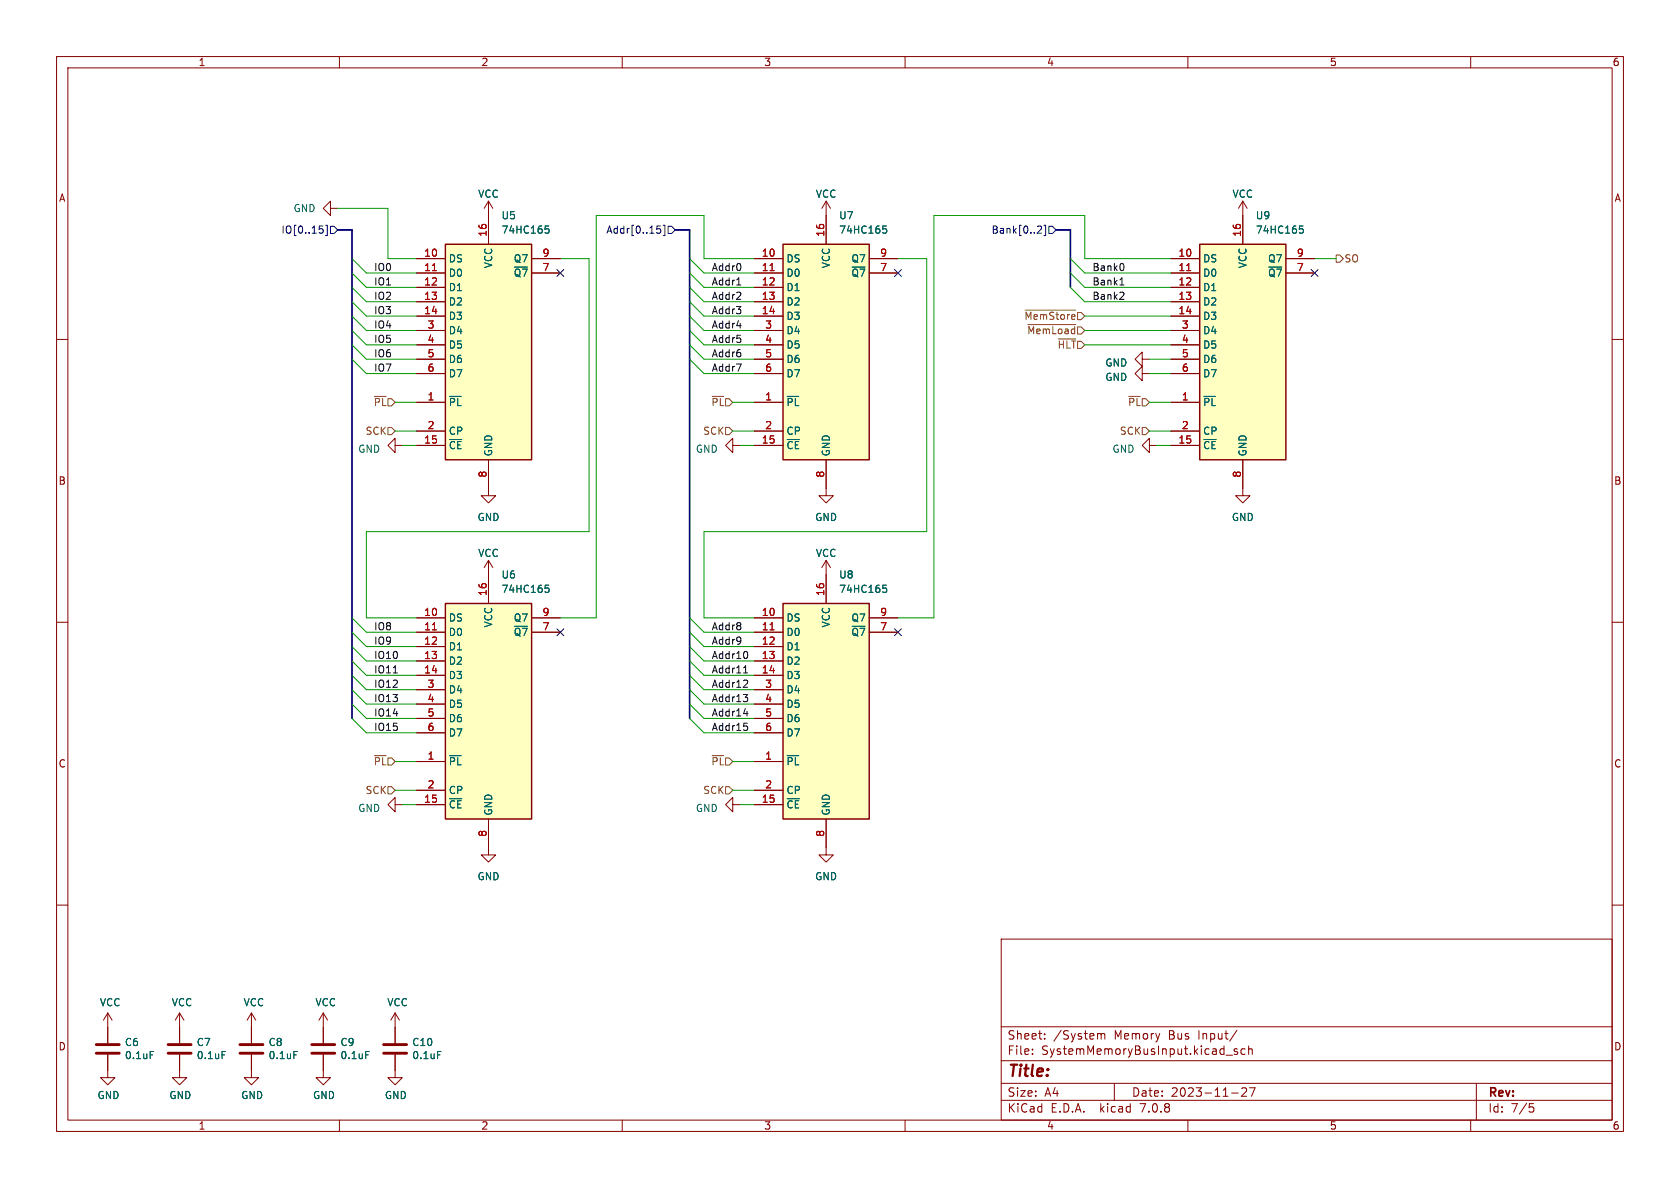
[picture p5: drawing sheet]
<svg xmlns="http://www.w3.org/2000/svg" width="297mm" height="210mm" viewBox="0 0 297 210" stroke-linecap="round" stroke-linejoin="round" font-family="sans-serif">
<g fill="none" stroke="#840000" stroke-width=".18">
<path d="M10 10h277v190h-277zM12 12h273v186h-273zM60 10v2M110 10v2M160 10v2M210 10v2M260 10v2M58.4 36.8v-1.2l-1.3 1.2 1.3 1.3v-1.3h1.3M86.4 35.6v7.6M86.4 35.6l-.8 1.2M86.4 35.6l.7 1.2M146 35.6v7.6"/>
<path d="M146 35.6l-.7 1.2M146 35.6l.8 1.2M219.7 35.6l-.8 1.2M219.7 35.6v7.6M219.7 35.6l.8 1.2M10 60h2M73.7 45.7h5M73.7 48.3h5M73.7 50.8h5M73.7 53.3h5M73.7 55.9h5M73.7 58.4h5"/>
<path d="M94 45.7h5.1M94 48.3h5.1M133.3 45.7h5.1M133.3 48.3h5.1M133.3 50.8h5.1M133.3 53.3h5.1M133.3 55.9h5.1M133.3 58.4h5.1M153.7 45.7h5M153.7 48.3h5M207 45.7h5.1M207 48.3h5.1"/>
<path d="M207 50.8h5.1M207 53.3h5.1M207 55.9h5.1M207 58.4h5.1M227.3 45.7h5.1M227.3 48.3h5.1M285 60h2M69.8 78.7v-1.2l-1.2 1.2 1.2 1.3v-1.3h1.3M73.7 71.1h5M73.7 78.7h5M73.7 76.2h5M73.7 61h5"/>
<path d="M73.7 63.5h5M73.7 66h5M129.5 78.7v-1.2l-1.2 1.2 1.2 1.3v-1.3h1.3M133.3 71.1h5.1M133.3 78.7h5.1M133.3 76.2h5.1M133.3 61h5.1M133.3 63.5h5.1M133.3 66h5.1M201.9 66v-1.2l-1.2 1.2 1.2 1.3v-1.3h1.3M201.9 63.5v-1.3l-1.2 1.3 1.2 1.3v-1.3h1.3M203.2 78.7v-1.2l-1.3 1.2 1.3 1.3v-1.3h1.3"/>
<path d="M207 71.1h5.1M207 78.7h5.1M207 76.2h5.1M207 61h5.1M207 63.5h5.1M207 66h5.1M86.4 81.3v6.3h1.2l-1.2 1.3-1.3-1.3h1.3M86.4 99.1v7.6M86.4 99.1l-.8 1.2M86.4 99.1l.7 1.2M146 81.3v6.3h1.3l-1.3 1.3-1.2-1.3h1.2M146 99.1v7.6"/>
<path d="M146 99.1l-.7 1.2M146 99.1l.8 1.2M219.7 81.3v6.3h1.3l-1.3 1.3-1.3-1.3h1.3M10 110h2M73.7 109.2h5M73.7 111.8h5M73.7 114.3h5M73.7 116.8h5M73.7 119.4h5M94 109.2h5.1M94 111.8h5.1M133.3 109.2h5.1"/>
<path d="M133.3 111.8h5.1M133.3 114.3h5.1M133.3 116.8h5.1M133.3 119.4h5.1M153.7 109.2h5M153.7 111.8h5M285 110h2M73.7 134.6h5M73.7 139.7h5M73.7 121.9h5M73.7 124.5h5M73.7 127h5"/>
<path d="M73.7 129.5h5M133.3 134.6h5.1M133.3 139.7h5.1M133.3 121.9h5.1M133.3 124.5h5.1M133.3 127h5.1M133.3 129.5h5.1M10 160h2M69.8 142.2v-1.2l-1.2 1.2 1.2 1.3v-1.3h1.3M73.7 142.2h5M86.4 144.8v6.3h1.2l-1.2 1.3-1.3-1.3h1.3M129.5 142.2v-1.2l-1.2 1.2 1.2 1.3v-1.3h1.3"/>
<path d="M133.3 142.2h5.1M146 144.8v6.3h1.3l-1.3 1.3-1.2-1.3h1.2M285 160h2M19 179.1l-.7 1.2M19 179.1v5.3M19 179.1l.8 1.2M31.7 179.1v5.3M31.7 179.1l-.7 1.2M31.7 179.1l.8 1.2M44.4 179.1v5.3M44.4 179.1l-.7 1.2M44.4 179.1l.8 1.2"/>
<path d="M57.1 179.1l-.7 1.2M57.1 179.1v5.3M57.1 179.1l.8 1.2M69.8 179.1v5.3M69.8 179.1l-.7 1.2M69.8 179.1l.8 1.2M177 166h108v32h-108zM19 186.4v4.1h1.3l-1.3 1.3-1.2-1.3h1.2M31.7 186.4v4.1h1.3l-1.3 1.3-1.2-1.3h1.2M44.4 186.4v4.1h1.3l-1.3 1.3-1.2-1.3h1.2M57.1 186.4v4.1h1.3l-1.3 1.3-1.2-1.3h1.2M60 198v2"/>
<path d="M69.8 186.4v4.1h1.3l-1.3 1.3-1.2-1.3h1.2M110 198v2M160 198v2M177 194.5h108M177 191.5h108M177 187.5h108M177 181.5h108M182.5 186.3v.1M182.5 185.5v.1M184.7 183.6v.1M184.7 182.8v.1M194.2 182.7l.4 .1 .1 .1"/>
<path d="M194.7 182.9l.2-.2 .3 .1 .1 .9M194.7 182.9v.8M197 191.5v3M210 198v2M216.7 186.5h1.2M217.7 193.2h1.2M218.7 182.1l-1.3 2M218.7 185.5l-.3-.1-.2 .2v.2l.5 .2v.3h-.5M219.5 192.4l.6-.1 .2 .1 .1 .3-.9 1.1h.9M220.1 185.5l-.4-.1-.3 .3v.4l.1 .2h.6M220.7 185.5l.3-.1 .3 .1 .1 .9M220.7 184.9v1.5"/>
<path d="M220.9 192.3h1l-.7 1.5M260 198v2M261 191.5v6.5M270.4 195.1h.7M270.5 195.7h.4l.3 .3-.2 .5-.5 .1"/>
</g>
<path d="M17 186.2h4.1M17 184.7h4.1M29.7 186.2h4.1M29.7 184.7h4.1M42.4 186.2h4.1M42.4 184.7h4.1M55.1 186.2h4.1M55.1 184.7h4.1M67.8 186.2h4.1M67.8 184.7h4.1" fill="none" stroke="#840000" stroke-width=".51"/>
<g fill="none" stroke="#006464" stroke-width=".18">
<path d="M96.4 39.9h.6M156.1 39.9h.6M229.8 39.9h.6M96.5 40.4h.3l.3 .3-.1 .4-.5 .1M156.2 40.4h.3l.3 .3-.1 .4-.5 .1M229.9 40.4h.3l.2 .3v.4l-.5 .1M79.5 70.1h2M139.2 70.1h2M212.8 70.1h2.1M96.4 103.4h.6M96.5 103.9h.3l.3 .3-.1 .4-.5 .1M156.1 103.4h.6"/>
<path d="M156.2 103.9h.3l.3 .3-.1 .4-.5 .1M79.5 133.6h2M139.2 133.6h2M26.6 185.9h.6M39.3 185.9h.6M52 185.9h.6M64.7 185.9h.6M77.4 185.9h.6"/>
</g>
<g fill="#ffffc2" stroke="#ffffc2" stroke-width=".18">
<path d="M212.1 43.2h15.2v38.1h-15.2z"/>
<path d="M138.4 106.7h15.3v38.1h-15.3z"/>
<path d="M138.4 43.2h15.3v38.1h-15.3z"/>
<path d="M78.7 106.7h15.3v38.1h-15.3z"/>
<path d="M78.7 43.2h15.3v38.1h-15.3z"/>
</g>
<path d="M78.7 43.2h15.3v38.1h-15.3zM138.4 43.2h15.3v38.1h-15.3zM212.1 43.2h15.2v38.1h-15.2zM78.7 106.7h15.3v38.1h-15.3zM138.4 106.7h15.3v38.1h-15.3z" fill="none" stroke="#840000" stroke-width=".25"/>
<path d="M76.4 47.8h.8M136.1 47.8h.8M209.8 47.8h.7M76.4 111.3h.8M136.1 111.3h.8" fill="none" stroke="#a90000" stroke-width=".18"/>
<g fill="none" stroke="#725600" stroke-width=".18">
<path d="M181.2 54.8h9M181.7 57.4h8.5M187.1 59.9h3.1M236.2 45.1h.7l.6 .6-.6 .7h-.7zM66.2 70.1h2.1M68.6 75.6h.6l.6 .6-.6 .6h-.6zM125.9 70.1h2M128.3 75.6h.6l.6 .6-.6 .6h-.6zM199.6 70.1h2M201.9 75.6h.7l.6 .6-.6 .6h-.7zM66.2 133.6h2.1M68.6 139.1h.6l.6 .6-.6 .6h-.6z"/>
<path d="M125.9 133.6h2M128.3 139.1h.6l.6 .6-.6 .6h-.6z"/>
</g>
<g fill="none" stroke="#000084" stroke-width=".18">
<path d="M56.5 39.9h.6M57.6 39.8h.3v1.8h-.3M116.2 39.9h.6M117.2 39.8h.3v1.8h-.3M183.6 39.9l.4 .1 .1 .3-.8 .9h.8M184.6 39.8h.3v1.8h-.3M56.9 40.4l.2 .3v.3l-.2 .2M58.4 40h.7l.6 .6-.6 .7h-.7zM98.5 47.7l1.2 1.2M99.7 47.7l-1.2 1.2M116.2 40.5l.4-.1 .2 .3-.1 .5h-.5M118.1 40h.6l.7 .6-.7 .7h-.6z"/>
<path d="M158.1 47.7l1.3 1.2M159.4 47.7l-1.3 1.2M185.4 40h.7l.6 .6-.6 .7h-.7zM231.8 47.7l1.2 1.2M233 47.7l-1.2 1.2M98.5 111.2l1.2 1.2M99.7 111.2l-1.2 1.2M158.1 111.2l1.3 1.2M159.4 111.2l-1.3 1.2"/>
</g>
<g fill="none" stroke="#0f0f0f" stroke-width=".18">
<path d="M130.2 57.6h.8M130.2 50.4h.8M198 50.4h.7M198.2 49.3l.1-.2v1.3M198.6 46.7l.1 .3-.1 .7M198.6 51.7l.1 .2-.1 .3-.7 .7h.8M130.2 64.3h.8l-.5 1.3M69.5 119h.8M131.5 119h.7M131.7 117.9l.1-.2v1.3M131.9 115.1a.79 .79 0 0 1 0 1.3M131.4 122.8h.8l-.4 .4"/>
<path d="M131.5 126.2h.7M131.5 127.8h.6M131.9 128.3l.3 .3v.3l-.3 .2M131.9 120.2l.3 .3-.1 .3-.7 .7h.8M131.9 123.2l.3 .3v.3l-.3 .2M132.1 125.7v.9"/>
</g>
<path d="M59.7 40.6h2.5v86.4M119.4 40.6h2.5v86.4M186.7 40.6h2.5v10.2" fill="none" stroke="#000084" stroke-width=".3"/>
<g fill="none" stroke="#009600" stroke-width=".18">
<path d="M59.7 36.8h8.9v8.9h5.1M62.2 55.9l2.6 2.5h8.9M62.2 45.7l2.6 2.6h8.9M62.2 48.3l2.6 2.5h8.9M62.2 50.8l2.6 2.5h8.9M62.2 53.3l2.6 2.6h8.9M62.2 58.4l2.6 2.6h8.9M99.1 45.7h5v48.3h-39.3v15.2h8.9M121.9 55.9l2.6 2.5h8.8M121.9 45.7l2.6 2.6h8.8M121.9 48.3l2.6 2.5h8.8M121.9 50.8l2.6 2.5h8.8"/>
<path d="M121.9 53.3l2.6 2.6h8.8M121.9 58.4l2.6 2.6h8.8M133.3 45.7h-8.8v-7.6h-19.1v71.1h-6.3M158.7 45.7h5.1v48.3h-39.3v15.2h8.8M189.2 45.7l2.6 2.6h15.2M189.2 48.3l2.6 2.5h15.2M189.2 50.8l2.6 2.5h15.2M191.8 58.4h15.2M191.8 55.9h15.2M207 45.7h-15.2v-7.6h-26.7v71.1h-6.4M232.4 45.7h3.8M62.2 61l2.6 2.5h8.9"/>
<path d="M62.2 63.5l2.6 2.5h8.9M69.8 71.1h3.9M69.8 76.2h3.9M71.1 78.7h2.6M121.9 61l2.6 2.5h8.8M121.9 63.5l2.6 2.5h8.8M129.5 71.1h3.8M129.5 76.2h3.8M130.8 78.7h2.5M191.8 61h15.2M203.2 63.5h3.8M203.2 71.1h3.8"/>
<path d="M203.2 76.2h3.8M203.2 66h3.8M204.5 78.7h2.5M62.2 114.3l2.6 2.5h8.9M62.2 119.4l2.6 2.5h8.9M62.2 116.8l2.6 2.6h8.9M62.2 111.8l2.6 2.5h8.9M62.2 109.2l2.6 2.6h8.9M121.9 114.3l2.6 2.5h8.8M121.9 119.4l2.6 2.5h8.8M121.9 116.8l2.6 2.6h8.8M121.9 111.8l2.6 2.5h8.8"/>
<path d="M121.9 109.2l2.6 2.6h8.8M62.2 124.5l2.6 2.5h8.9M62.2 127l2.6 2.5h8.9M62.2 121.9l2.6 2.6h8.9M69.8 134.6h3.9M69.8 139.7h3.9M121.9 124.5l2.6 2.5h8.8M121.9 127l2.6 2.5h8.8M121.9 121.9l2.6 2.6h8.8M129.5 134.6h3.8M129.5 139.7h3.8M71.1 142.2h2.6"/>
<path d="M130.8 142.2h2.5"/>
</g>
<text font-size="2.8" fill="#840000" x="178" y="190.9">Title:</text>
<g font-size="2.1" fill="#840000">
<text x="178" y="184">Sheet:</text>
<text x="186.2" y="184">/System</text>
<text x="197" y="184">Memory</text>
<text x="206.8" y="184">Bus</text>
<text x="212.1" y="184">Input/</text>
<text x="178" y="186.7">File:</text>
<text x="184.1" y="186.7">SystemMemoryBusInput.kicad_sch</text>
<text x="178" y="196.9">KiCad</text>
<text x="178" y="194.1">Size:</text>
<text x="184.7" y="194.1">A4</text>
<text x="185.7" y="196.9">E.D.A.</text>
<text x="194.6" y="196.9">kicad</text>
<text x="200" y="194.1">Date:</text>
<text x="201.8" y="196.9">7.0.8</text>
<text x="207" y="194.1">2023-11-27</text>
<text x="263" y="194.3">Rev:</text>
<text x="263" y="196.9">Id:</text>
<text x="267.1" y="196.9">7/5</text>
</g>
<g font-size="1.8" fill="#840000">
<text x="35" y="11.9">1</text>
<text x="85" y="11.9">2</text>
<text x="135" y="11.9">3</text>
<text x="185" y="11.9">4</text>
<text x="235" y="11.9">5</text>
<text x="285" y="11.9">6</text>
<text x="10.3" y="35.9">A</text>
<text x="285.3" y="35.9">A</text>
<text x="10.3" y="85.9">B</text>
<text x="285.3" y="85.9">B</text>
<text x="10.3" y="135.9">C</text>
<text x="285.3" y="135.9">C</text>
<text x="10.3" y="185.9">D</text>
<text x="285.3" y="185.9">D</text>
<text x="35" y="199.9">1</text>
<text x="85" y="199.9">2</text>
<text x="135" y="199.9">3</text>
<text x="185" y="199.9">4</text>
<text x="235" y="199.9">5</text>
<text x="285" y="199.9">6</text>
</g>
<g font-size="1.8" fill="#006464">
<text x="84.4" y="35.2">VCC</text>
<text x="144.1" y="35.2">VCC</text>
<text x="217.8" y="35.2">VCC</text>
<text x="51.8" y="37.7">GND</text>
<text x="88.6" y="39">U5</text>
<text x="88.6" y="41.5">74HC165</text>
<text x="148.3" y="39">U7</text>
<text x="148.3" y="41.5">74HC165</text>
<text x="221.9" y="39">U9</text>
<text x="221.9" y="41.5">74HC165</text>
<text x="79.2" y="46.6">DS</text>
<text x="87.2" y="47.5" transform="rotate(-90 87.2 47.5)">VCC</text>
<text x="90.7" y="46.6">Q7</text>
<text x="138.9" y="46.6">DS</text>
<text x="146.9" y="47.5" transform="rotate(-90 146.9 47.5)">VCC</text>
<text x="150.4" y="46.6">Q7</text>
<text x="212.6" y="46.6">DS</text>
<text x="220.6" y="47.5" transform="rotate(-90 220.6 47.5)">VCC</text>
<text x="224.1" y="46.6">Q7</text>
<text x="79.2" y="49.1">D0</text>
<text x="79.2" y="51.7">D1</text>
<text x="90.7" y="49.1">~{Q7}</text>
<text x="138.9" y="49.1">D0</text>
<text x="138.9" y="51.7">D1</text>
<text x="150.4" y="49.1">~{Q7}</text>
<text x="212.6" y="49.1">D0</text>
<text x="212.6" y="51.7">D1</text>
<text x="224.1" y="49.1">~{Q7}</text>
<text x="79.2" y="54.2">D2</text>
<text x="79.2" y="56.7">D3</text>
<text x="79.2" y="59.3">D4</text>
<text x="138.9" y="54.2">D2</text>
<text x="138.9" y="56.7">D3</text>
<text x="138.9" y="59.3">D4</text>
<text x="212.6" y="54.2">D2</text>
<text x="212.6" y="56.7">D3</text>
<text x="212.6" y="59.3">D4</text>
<text x="79.2" y="61.8">D5</text>
<text x="79.2" y="64.4">D6</text>
<text x="138.9" y="61.8">D5</text>
<text x="138.9" y="64.4">D6</text>
<text x="195.3" y="65">GND</text>
<text x="212.6" y="61.8">D5</text>
<text x="212.6" y="64.4">D6</text>
<text x="79.2" y="72">~{PL}</text>
<text x="79.2" y="66.9">D7</text>
<text x="138.9" y="72">~{PL}</text>
<text x="138.9" y="66.9">D7</text>
<text x="195.3" y="67.5">GND</text>
<text x="212.6" y="72">~{PL}</text>
<text x="212.6" y="66.9">D7</text>
<text x="79.2" y="77.1">CP</text>
<text x="138.9" y="77.1">CP</text>
<text x="212.6" y="77.1">CP</text>
<text x="63.2" y="80.2">GND</text>
<text x="79.2" y="79.6">~{CE}</text>
<text x="87.2" y="80.8" transform="rotate(-90 87.2 80.8)">GND</text>
<text x="122.9" y="80.2">GND</text>
<text x="138.9" y="79.6">~{CE}</text>
<text x="146.9" y="80.8" transform="rotate(-90 146.9 80.8)">GND</text>
<text x="196.6" y="80.2">GND</text>
<text x="212.6" y="79.6">~{CE}</text>
<text x="220.6" y="80.8" transform="rotate(-90 220.6 80.8)">GND</text>
<text x="84.3" y="92.3">GND</text>
<text x="144" y="92.3">GND</text>
<text x="217.7" y="92.3">GND</text>
<text x="84.4" y="98.7">VCC</text>
<text x="144.1" y="98.7">VCC</text>
<text x="88.6" y="102.5">U6</text>
<text x="88.6" y="105">74HC165</text>
<text x="148.3" y="102.5">U8</text>
<text x="148.3" y="105">74HC165</text>
<text x="79.2" y="110.1">DS</text>
<text x="79.2" y="112.6">D0</text>
<text x="87.2" y="111" transform="rotate(-90 87.2 111)">VCC</text>
<text x="90.7" y="112.6">~{Q7}</text>
<text x="90.7" y="110.1">Q7</text>
<text x="138.9" y="110.1">DS</text>
<text x="138.9" y="112.6">D0</text>
<text x="146.9" y="111" transform="rotate(-90 146.9 111)">VCC</text>
<text x="150.4" y="112.6">~{Q7}</text>
<text x="150.4" y="110.1">Q7</text>
<text x="79.2" y="115.2">D1</text>
<text x="79.2" y="117.7">D2</text>
<text x="138.9" y="115.2">D1</text>
<text x="138.9" y="117.7">D2</text>
<text x="79.2" y="120.2">D3</text>
<text x="79.2" y="122.8">D4</text>
<text x="79.2" y="125.3">D5</text>
<text x="138.9" y="120.2">D3</text>
<text x="138.9" y="122.8">D4</text>
<text x="138.9" y="125.3">D5</text>
<text x="79.2" y="127.9">D6</text>
<text x="79.2" y="130.4">D7</text>
<text x="138.9" y="127.9">D6</text>
<text x="138.9" y="130.4">D7</text>
<text x="79.2" y="135.5">~{PL}</text>
<text x="138.9" y="135.5">~{PL}</text>
<text x="63.2" y="143.7">GND</text>
<text x="79.2" y="143.1">~{CE}</text>
<text x="79.2" y="140.6">CP</text>
<text x="122.9" y="143.7">GND</text>
<text x="138.9" y="143.1">~{CE}</text>
<text x="138.9" y="140.6">CP</text>
<text x="87.2" y="144.3" transform="rotate(-90 87.2 144.3)">GND</text>
<text x="146.9" y="144.3" transform="rotate(-90 146.9 144.3)">GND</text>
<text x="84.3" y="155.8">GND</text>
<text x="144" y="155.8">GND</text>
<text x="17.6" y="178.1">VCC</text>
<text x="30.3" y="178.1">VCC</text>
<text x="43" y="178.1">VCC</text>
<text x="55.7" y="178.1">VCC</text>
<text x="68.4" y="178.1">VCC</text>
<text x="22" y="185.1">C6</text>
<text x="34.7" y="185.1">C7</text>
<text x="47.4" y="185.1">C8</text>
<text x="60.1" y="185.1">C9</text>
<text x="72.8" y="185.1">C10</text>
<text x="22" y="187.4">0.1uF</text>
<text x="34.7" y="187.4">0.1uF</text>
<text x="47.4" y="187.4">0.1uF</text>
<text x="60.1" y="187.4">0.1uF</text>
<text x="72.8" y="187.4">0.1uF</text>
<text x="17.1" y="194.5">GND</text>
<text x="29.8" y="194.5">GND</text>
<text x="42.5" y="194.5">GND</text>
<text x="55.2" y="194.5">GND</text>
<text x="67.9" y="194.5">GND</text>
</g>
<g font-size="1.8" fill="#000084">
<text x="49.6" y="41.5">IO[0..15]</text>
<text x="107.1" y="41.5">Addr[0..15]</text>
<text x="175.2" y="41.5">Bank[0..2]</text>
</g>
<g font-size="1.8" fill="#a90000">
<text x="86.1" y="42" transform="rotate(-90 86.1 42)">16</text>
<text x="145.8" y="42" transform="rotate(-90 145.8 42)">16</text>
<text x="219.5" y="42" transform="rotate(-90 219.5 42)">16</text>
<text x="74.9" y="45.5">10</text>
<text x="95.8" y="45.5">9</text>
<text x="134.6" y="45.5">10</text>
<text x="155.5" y="45.5">9</text>
<text x="208.2" y="45.5">10</text>
<text x="229.2" y="45.5">9</text>
<text x="74.9" y="48">11</text>
<text x="74.9" y="50.5">12</text>
<text x="74.9" y="53.1">13</text>
<text x="95.8" y="48">7</text>
<text x="134.6" y="48">11</text>
<text x="134.6" y="50.5">12</text>
<text x="134.6" y="53.1">13</text>
<text x="155.5" y="48">7</text>
<text x="208.2" y="48">11</text>
<text x="208.2" y="50.5">12</text>
<text x="208.2" y="53.1">13</text>
<text x="229.2" y="48">7</text>
<text x="74.9" y="55.6">14</text>
<text x="75.5" y="58.2">3</text>
<text x="134.6" y="55.6">14</text>
<text x="135.2" y="58.2">3</text>
<text x="208.2" y="55.6">14</text>
<text x="208.8" y="58.2">3</text>
<text x="75.5" y="60.7">4</text>
<text x="75.5" y="63.2">5</text>
<text x="75.5" y="65.8">6</text>
<text x="135.2" y="60.7">4</text>
<text x="135.2" y="63.2">5</text>
<text x="135.2" y="65.8">6</text>
<text x="208.8" y="60.7">4</text>
<text x="208.8" y="63.2">5</text>
<text x="208.8" y="65.8">6</text>
<text x="75.5" y="70.9">1</text>
<text x="135.2" y="70.9">1</text>
<text x="208.8" y="70.9">1</text>
<text x="75.5" y="75.9">2</text>
<text x="135.2" y="75.9">2</text>
<text x="208.8" y="75.9">2</text>
<text x="74.9" y="78.5">15</text>
<text x="134.6" y="78.5">15</text>
<text x="208.2" y="78.5">15</text>
<text x="86.1" y="84.5" transform="rotate(-90 86.1 84.5)">8</text>
<text x="145.8" y="84.5" transform="rotate(-90 145.8 84.5)">8</text>
<text x="219.5" y="84.5" transform="rotate(-90 219.5 84.5)">8</text>
<text x="86.1" y="105.5" transform="rotate(-90 86.1 105.5)">16</text>
<text x="145.8" y="105.5" transform="rotate(-90 145.8 105.5)">16</text>
<text x="74.9" y="109">10</text>
<text x="74.9" y="111.5">11</text>
<text x="95.8" y="111.5">7</text>
<text x="95.8" y="109">9</text>
<text x="134.6" y="109">10</text>
<text x="134.6" y="111.5">11</text>
<text x="155.5" y="111.5">7</text>
<text x="155.5" y="109">9</text>
<text x="74.9" y="114">12</text>
<text x="74.9" y="116.6">13</text>
<text x="74.9" y="119.1">14</text>
<text x="134.6" y="114">12</text>
<text x="134.6" y="116.6">13</text>
<text x="134.6" y="119.1">14</text>
<text x="75.5" y="121.7">3</text>
<text x="75.5" y="124.2">4</text>
<text x="135.2" y="121.7">3</text>
<text x="135.2" y="124.2">4</text>
<text x="75.5" y="126.7">5</text>
<text x="75.5" y="129.3">6</text>
<text x="135.2" y="126.7">5</text>
<text x="135.2" y="129.3">6</text>
<text x="75.5" y="134.4">1</text>
<text x="135.2" y="134.4">1</text>
<text x="74.9" y="142">15</text>
<text x="75.5" y="139.4">2</text>
<text x="134.6" y="142">15</text>
<text x="135.2" y="139.4">2</text>
<text x="86.1" y="148" transform="rotate(-90 86.1 148)">8</text>
<text x="145.8" y="148" transform="rotate(-90 145.8 148)">8</text>
</g>
<g font-size="1.8" fill="#0f0f0f">
<text x="66" y="48">IO0</text>
<text x="125.7" y="48">Addr0</text>
<text x="193" y="48">Bank0</text>
<text x="66" y="50.5">IO1</text>
<text x="66" y="53.1">IO2</text>
<text x="125.7" y="53.1">Addr2</text>
<text x="125.7" y="50.5">Addr1</text>
<text x="193" y="50.5">Bank1</text>
<text x="193" y="53.1">Bank2</text>
<text x="66" y="58.2">IO4</text>
<text x="66" y="55.6">IO3</text>
<text x="125.7" y="58.2">Addr4</text>
<text x="125.7" y="55.6">Addr3</text>
<text x="66" y="63.2">IO6</text>
<text x="66" y="65.8">IO7</text>
<text x="66" y="60.7">IO5</text>
<text x="125.7" y="60.7">Addr5</text>
<text x="125.7" y="65.8">Addr7</text>
<text x="125.7" y="63.2">Addr6</text>
<text x="66" y="111.5">IO8</text>
<text x="125.7" y="111.5">Addr8</text>
<text x="66" y="116.6">IO10</text>
<text x="66" y="114">IO9</text>
<text x="66" y="119.1">IO11</text>
<text x="125.7" y="114">Addr9</text>
<text x="125.7" y="116.6">Addr10</text>
<text x="125.7" y="119.1">Addr11</text>
<text x="66" y="124.2">IO13</text>
<text x="66" y="121.7">IO12</text>
<text x="125.7" y="124.2">Addr13</text>
<text x="125.7" y="121.7">Addr12</text>
<text x="66" y="126.7">IO14</text>
<text x="66" y="129.3">IO15</text>
<text x="125.7" y="129.3">Addr15</text>
<text x="125.7" y="126.7">Addr14</text>
</g>
<g font-size="1.8" fill="#725600">
<text x="237.6" y="46.6">SO</text>
<text x="181" y="56.7">~{MemStore}</text>
<text x="181.5" y="59.3">~{MemLoad}</text>
<text x="186.9" y="61.8">~{HLT}</text>
<text x="66" y="72">~{PL}</text>
<text x="125.7" y="72">~{PL}</text>
<text x="199.3" y="72">~{PL}</text>
<text x="64.5" y="77.1">SCK</text>
<text x="124.2" y="77.1">SCK</text>
<text x="197.9" y="77.1">SCK</text>
<text x="66" y="135.5">~{PL}</text>
<text x="125.7" y="135.5">~{PL}</text>
<text x="64.5" y="140.6">SCK</text>
<text x="124.2" y="140.6">SCK</text>
</g>
</svg>
